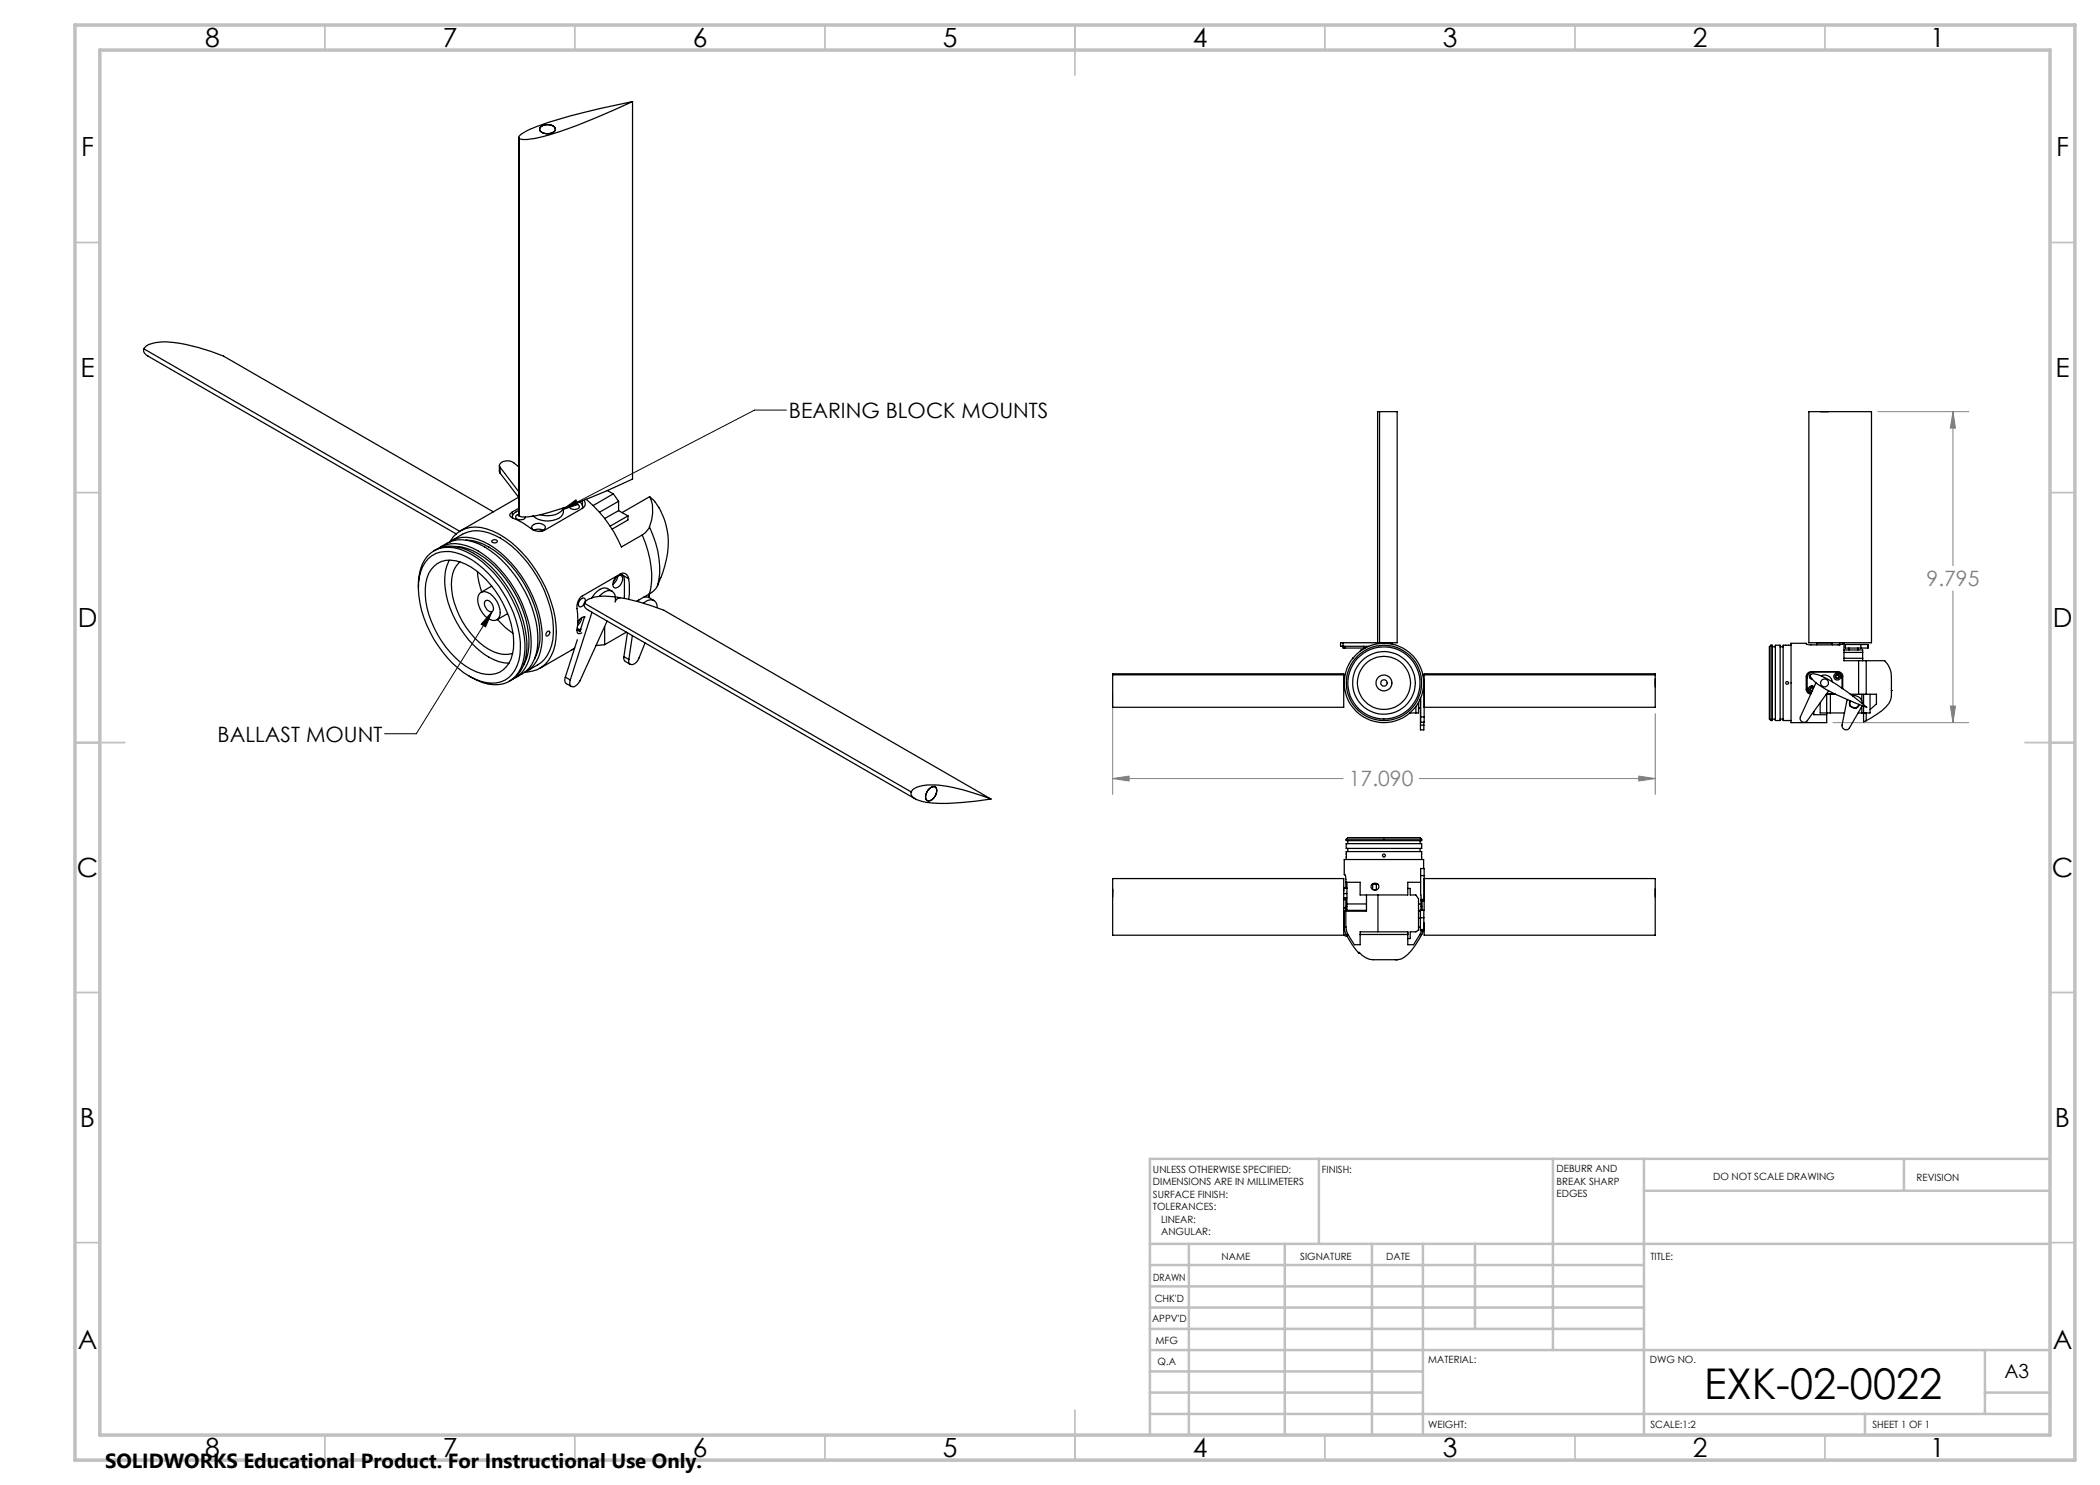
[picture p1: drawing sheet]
<svg xmlns="http://www.w3.org/2000/svg" width="420mm" height="297mm" viewBox="0 0 420 297" stroke-linecap="round" stroke-linejoin="round" font-family="sans-serif">
<path d="M157.3 82h-6.4l-38.4 19.9M112.5 101.9l2.7-1.9 .4 .9zM98.4 122.3l-1.3 3.1-.9-.6zM98.4 122.3l-15.1 24.5h-6.4" fill="none" stroke="#000" stroke-width=".2"/>
<path d="M375.6 82.3h18.2M390.6 82.3l.5 3.3h-1zM390.6 82.3v30.8M390.6 118.2v26.3M222.5 138.6v20.3M222.5 155.7l3.3-.5v1zM222.5 155.7h46.1M283.8 155.7h47.2M327.8 155.2l3.2 .5-3.2 .5zM331 142.7v16.2M366.6 144.5h27.2M390.1 141.2h1l-.5 3.3z" fill="none" stroke="#808080" stroke-width=".2"/>
<g fill="none" stroke="#c0c0c0" stroke-width=".35">
<path d="M65 5v5M115 5v5M165 5v5M215 5v10M265 5v5M315 5v5M365 5v5M15 48.5h5M410 48.5h5M15 98.5h5M410 98.5h5M15 148.5h10"/>
<path d="M405 148.5h10M15 198.5h5M410 198.5h5M15 248.5h5M410 248.5h5M65 287v5M115 287v5M165 287v5M215 282v10M265 287v5M315 287v5M365 287v5"/>
</g>
<g fill="none" stroke="#c0c0c0" stroke-width=".5">
<path d="M263.8 231.8v17M310.6 231.8v38.2M328.8 231.8v55.2M328.8 238.2h81.2M380.8 231.8v6.4M410 231.8h-180v55.2M230 248.8h180M230 257.3h98.8M230 253h98.8M237.8 248.8v38.2M257 248.8v38.2M274.4 248.8v38.2"/>
<path d="M284.6 248.8v38.2M295 248.8v17M230 265.8h98.8M230 261.5h98.8M230 278.5h54.6M230 274.3h54.6M230 270h180M397 278.5h13M397 270v12.8M230 282.8h180M373 282.8v4.2"/>
</g>
<path d="M15 5h400v287h-400zM20 10h390v277h-390z" fill="none" stroke="#c0c0c0" stroke-width=".7"/>
<path d="M98.4 122.3l-1.3 3.1-.9-.6zM112.5 101.9l2.7-1.9 .4 .9z" fill="#000"/>
<path d="M222.5 155.7l3.3-.5v1zM327.8 155.2l3.2 .5-3.2 .5zM390.6 82.3l.5 3.3h-1zM390.1 141.2h1l-.5 3.3z" fill="#808080"/>
<g fill="none" stroke="#000" stroke-width=".25">
<path d="M103.8 27.5v75.7M103.8 27.7v75.5M108 25.5a2.14 2.14 0 0 1 3 0l.1 .4a1.89 1.89 0 0 1-2.8 .5l-.3-.3zM126.5 20.3a113.2 113.2 0 0 0-20.4 5.5 3.9 3.9 0 0 0-2.3 1.6v.3M126.5 20.3l-3.5 1.6a85.8 85.8 0 0 1-16 5.8l-2.5 .2-.7-.2M126.5 20.3v75.5a101.1 101.1 0 0 1-19.5 7.4l-1.6 .2h-.9l-.7-.2M28.8 69.8a1.15 1.15 0 0 0 .8 1.4l61.7 35.6M28.8 69.8l.3-.5a3.1 3.1 0 0 1 1.9-.8 20.3 20.3 0 0 1 8.8 1l4.9 1.7 54 31.2M28.8 69.8l63.1 36.5M99.9 93.1v1.2l.1 .3M100 93.4l3.8 5M100 93.4v1.2"/>
<path d="M100 94.6l3.8 4.9M103.7 99.4l-11.6 6.7M103.8 93.4a2.63 2.63 0 0 0-3.5-.9l-.4 .6 .1 .3M117.2 99.8a25 25 0 0 1 7.1 9.6l4.1-2.4M121.5 98.1l1.2 .7M122.7 98.8l-4.1 2.3M122.7 98.8l1 1.5M129.9 99.3a6.7 6.7 0 0 1 0 6.1M129.9 99.3l1.1 1.1M129.9 99.3l-5.5 3.2M275.9 82.3h-.4v46.2M275.9 82.3h3.5v46.2h-3.5"/>
<path d="M275.9 82.3v46.2M361.8 82.3h12.5v46.2h-12.5zM364.1 82.3h1.6M83.7 117.6a8.5 8.5 0 0 1 2.5-7 6.4 6.4 0 0 1 7-.3 22.1 22.1 0 0 1 10.6 12.6 15 15 0 0 1 .4 10.6 5.5 5.5 0 0 1-6.5 3.3 13.1 13.1 0 0 1-3.8-1.5M85.7 111.7a6.4 6.4 0 0 1 7.6-.3 22.3 22.3 0 0 1 10.8 18.3 6.5 6.5 0 0 1-3.9 6.7 9.5 9.5 0 0 1-8.5-2.7 23.1 23.1 0 0 1-8-15.8 8.4 8.4 0 0 1 2-6.2zM86.8 110.2l.4-.3a6.2 6.2 0 0 1 5.2-.3 20.1 20.1 0 0 1 10.5 10.1 19.7 19.7 0 0 1 2.3 11.3 6.5 6.5 0 0 1-3.4 5.2M86.9 113.2a4.9 4.9 0 0 1 5.1-.8 16.4 16.4 0 0 1 8.6 8.2 15.6 15.6 0 0 1 1.9 10.2 4.8 4.8 0 0 1-6.3 3.9 16.8 16.8 0 0 1-9.3-9.1 14.5 14.5 0 0 1-1.5-10l.4-1zM87.6 109.7a6.1 6.1 0 0 1 5.7-.6 19.1 19.1 0 0 1 9.6 8.7 20.7 20.7 0 0 1 3.2 12.7 6.6 6.6 0 0 1-3.4 5.2M88.1 109.4a7 7 0 0 1 7.7-.6 22.4 22.4 0 0 1 10.6 12.6 15.1 15.1 0 0 1 .4 10.6 6.4 6.4 0 0 1-3.7 3.5M89.9 108.4a6 6 0 0 1 5.6-.5 19 19 0 0 1 9.6 8.6 20.4 20.4 0 0 1 3.2 12.8 6.4 6.4 0 0 1-3.4 5.2M89.9 112a10.7 10.7 0 0 0-.3 8.3 20.1 20.1 0 0 0 8.2 11.1 7.9 7.9 0 0 0 4 1.2M90 108.3a5.9 5.9 0 0 1 7.4-2.5 18.9 18.9 0 0 1 10 8.6 21 21 0 0 1 3.6 14.6 6.1 6.1 0 0 1-5.5 5.4h-.4"/>
<path d="M90.2 108.2a9.3 9.3 0 0 1 5.4-2.1 13.7 13.7 0 0 1 8.9 5.2 23.1 23.1 0 0 1 6.2 15.4 7.4 7.4 0 0 1-3.1 6.3l-2.3 1.3M91 109.3a10.6 10.6 0 0 1 6.8 3 22.6 22.6 0 0 1 8 17 8.5 8.5 0 0 1-1.1 3.8M92 112.4a5.5 5.5 0 0 0-1.7 4.5 16.5 16.5 0 0 0 7.5 13 5.6 5.6 0 0 0 4.7 .8M93.2 108a11.8 11.8 0 0 1 7.9 4 23.1 23.1 0 0 1 6.9 14.8 9.9 9.9 0 0 1-1.1 5M95.5 114.3a13.9 13.9 0 0 0 .8 4.1M96.1 118.5a2.43 2.43 0 0 1 3 1.3 3.7 3.7 0 0 1 .7 3.8 1.44 1.44 0 0 1-2.3 0 4.7 4.7 0 0 1-1.9-4.3zM98.4 117.2l-2.2 1.3M98.4 108.1a.62 .62 0 0 1 1 .3 .58 .58 0 0 1-.6 .2 .58 .58 0 0 1-.4-.5zM102.5 102.4l-.5 .4v.3l.5 .5M102.5 102.4v.8M102.5 103.4v.2M103.8 102.1a1.82 1.82 0 0 0-1.3 1.3v.2"/>
<path d="M103.8 102.9l-.6 .3-.1 .2a1.15 1.15 0 0 0 2 0M103.8 101.7l-1.3 .7M106.6 106l-.3-.6a1.65 1.65 0 0 1 2.8 0 1.1 1.1 0 0 1-1.4 .9M106.8 106a2.24 2.24 0 0 1 1.9 0M112.6 101.6a3.1 3.1 0 0 1-3 1.5l-1.5-.1M112.7 101.6a1.9 1.9 0 0 1-1.6 2.3 4.5 4.5 0 0 1-4.5-.8M114.9 100.7a.76 .76 0 0 1 .9 .9 1.25 1.25 0 0 1-1.9-.3l.1-.2M115.9 100.4l.2 .1a.99 .99 0 0 1 .4 1.2M116.1 119.9l.5-.3h.3a1.15 1.15 0 0 1-1 1.8 .98 .98 0 0 1 .2-1.5zM116.5 101.7l-7.6 4.4a2.92 2.92 0 0 1-3.2-.7l-1.3-.9-1.9-.9M116.5 100.2v.9M116.5 101.3v.3"/>
<path d="M116.8 100a1.01 1.01 0 0 1-.3 1.7M119.9 119.2a2.37 2.37 0 0 1 2.5-1 1.81 1.81 0 0 1 .6 2.2M122.4 118.2a2.02 2.02 0 0 0-3 .1l-1 1.3M123.1 115.6l-.4 .7M123.2 115.5l.7-.4h.3a1.59 1.59 0 0 1-.8 2.4l-.4 .1a.84 .84 0 0 1-.3-1.3zM123.5 115.2a2.19 2.19 0 0 1-.9 1.7M123.7 100.3l-3.8 2.1M123.7 102.1l-2.8 1.6M123.7 102.1l1.9 1.1M123.7 100.3v1.8M124 114.8h.1a1.07 1.07 0 0 1 .8 1.3l-.1 3.6M124 119.6a.88 .88 0 0 0-.9 .6"/>
<path d="M124.1 114.8a1.09 1.09 0 0 1 1.6 .9M124.1 114.8l-7.6 4.4a2.85 2.85 0 0 0-1 3.1l.1 1.6-.2 2M124.1 114.8l.3 .1M124.5 115l1.2 .7M125.6 103.2l-3.6 2M125.6 103.2v.8l-3.2 1.8M125.7 115.7l.2 1.6-.2 2.6M128.4 107a18.3 18.3 0 0 1 1.5 11.8M128.7 119.5h1.1M129.8 118.8v.7M129.8 119.5l1 .6M129.9 105.4l-.8 1.1-.7 .5"/>
<path d="M129.9 105.4a17.5 17.5 0 0 1 1.6 11.8M129.9 118.8l-2.6 1.5M131.1 100.4a14.7 14.7 0 0 1 1.5 14.1l-.4 1M131.5 117.2a3.7 3.7 0 0 1-1.6 1.6M132.2 115.5l-.7 1.7M97.2 120.1a1.5 1.5 0 0 1 1.4 2l-.2 .2a1.5 1.5 0 0 1-1.5-2zM99.5 123.9a12.6 12.6 0 0 0 3.1 2.7M101.5 122.7l-2.1 1.3M109.4 126.4l.2-.2a.43 .43 0 0 1 .4 .4 .43 .43 0 0 1-.3 .5l-.3 .1-.2-.1zM113.1 135.4a.97 .97 0 0 0 .2 1.3l1 .6M113.1 135.4l1 .6M114.9 129.6l-6.9 4.1"/>
<path d="M115.4 125.9l.1 .7 .2 .1 .6-.1M115.4 126h.1M115.5 126l.6 .2M115.5 125.6l.4 .3 .3-.1M115.5 127.9l-2.4 7.5M115.7 126.1l.3 .2M115.9 123.9l-.4 .7M116 126.2v.2M116.3 123.5a2.32 2.32 0 0 1-.8 1.6M116.9 120.6l-.1 .2a1.3 1.3 0 0 0 .9 1.3l65.4 37.7M116.9 120.6l.2-.3a5.3 5.3 0 0 1 4.2-1.1 35.7 35.7 0 0 1 11.5 2.9l65.4 37.7M116.9 120.6l65.3 37.8"/>
<path d="M116.9 123.4l-.8 2.4M117 123.4a1.43 1.43 0 0 0-1.5 1.1M118.4 122.4l-4.3 13.6M120.9 125.3v3.6M120.9 128.9l-1.7 .2M121.4 124.2l-5.4 12a1.96 1.96 0 0 1-1.5 1.2l-.3-.1-.2-.4 .1-.9M124.8 131.3l.1 .8 1.1 .8M124.8 131.3l1 .6M125.3 126.4l-4.4 2.5M125.5 126.6l-.7 4.7M126.5 127.1l-.7 4.8M127.8 120l-.3 .3"/>
<path d="M128.7 120.6a1.62 1.62 0 0 1 2.5-.1l.2 1M129 128.6l-1.2 3a1.68 1.68 0 0 1-1.7 1.3l-.4-.5 .1-.5M222.5 135v-.2h46.2v.2M222.5 135v6.5h46.2v-6.5M222.5 135h46.2M268.6 128.5v1.1h.4M268.6 128.5h-.5v.8h5.7M268.6 128.5h6.9M268.7 137.6h.2M268.9 135.6h-.2v1.4h.2M269 129.6h4M269 129.3v.3"/>
<path d="M270.6 131.7h-.1M272.4 130h-.2l-.2 .2M272.7 129.3l.1 .4M275.5 128.5h.4M276.2 128.7v-.2h2.2v.3M284 139.8h.1M284.1 139.7v.7M284.1 139.6v3.8M284.6 135h.2M284.7 135.9h.1v7.5M284.8 135v-.2h46.2v.2M284.8 135v6.5h46.2v-6.5"/>
<path d="M284.8 135h46.2M331 135.8v1.6M354.2 129h.3v15.1h-.3M354.2 129v15.1M354.2 129l-.3 .4v14.4l.3 .3M354.5 129.4h.6M355.1 129h.9v15.1h-.9zM356 129.4h.6M358.2 129h-1.6v15.1h1.6M362.1 135.1l-.1 .4 .3 .2M362.2 134.9a1.64 1.64 0 0 1 1.5 .1 35.4 35.4 0 0 1 9.6 6.5l-4.1-1.7-4-1.9a7 7 0 0 1-3.1-2.6zM362.2 134.9a.49 .49 0 0 0-.3 .5 .49 .49 0 0 0 .5 .4"/>
<path d="M362.6 137.8a.27 .27 0 0 0-.3-.2 .27 .27 0 0 0-.2 .4 .27 .27 0 0 0 .4 .1M362.7 134.4a1.21 1.21 0 0 0-1.3 1.2l.1 2.2 .3 .6 .4 .3M362.7 137.6a.41 .41 0 0 0-.7 .1 .41 .41 0 0 0 .4 .6M362.8 137.3a.69 .69 0 0 0-1.1 .2 .69 .69 0 0 0 .6 1M363.2 136.6l-3.1 6.8a.8 .8 0 0 0 .3 1 .8 .8 0 0 0 1.1-.3l4.2-5.9M363.3 129v-.5h3.2v.5M364.2 135.1a1.61 1.61 0 0 1 2.3 1.2M365.3 138.8h1.8M365.3 138.8h1.7M365.3 138.8v4.1M366.1 138.8v3.8M367.1 134.4a1.26 1.26 0 0 1 1.3 1.2v2.1"/>
<path d="M367.9 128.5v.5M368.5 137.8v-2.1a1.05 1.05 0 0 0-.9-1.4h-5.4a1.17 1.17 0 0 0-1 1.6v1.7a1 1 0 0 0 1 1.2M368.8 130h3.7v2.1M368.8 131.7h3.7M368.8 130.5h3.7M369.5 139.9l-1.1 5.1a.81 .81 0 0 0 .5 .9 .81 .81 0 0 0 1-.3l2.5-4.5M369.8 129.6v.4M370.1 138.8h1.6M370.5 139.2a1.62 1.62 0 0 1 2 1.5M371.6 129.6v.4M371.7 138.8h1.5M371.7 132.1v6.7"/>
<path d="M371.7 132.1h1.5M371.7 132.1h-2.9v-3.4l-1 .3h-5.9l-.5-.1-.2-.2h-3v15.8h7.1v-1.6M372.2 128.9h-3.1v.7h3.1M372.2 128.9h1.4v.7h-1.4M372.2 128.9v.7M372.4 138.8v1.3M372.7 138.8v2.1M373.2 132.1v6.7M373.2 138.8h2.1v2l-1.3 1.1M373.2 132.1h3.7a4.5 4.5 0 0 1 1.4 3.4M373.6 128.9v.7M374 138.8v3.8h-2.4"/>
<path d="M378.3 138.1v1.1a3.2 3.2 0 0 1-1.1 2.2 18.8 18.8 0 0 1-4 2.7M378.3 135.5v2.6M378.3 138.1h.1M182.2 158.4a3.2 3.2 0 0 1 2.8-1.3 19 19 0 0 1 7.6 .9l5.6 1.8M182.2 158.4v.5a1.68 1.68 0 0 0 1.2 1 20.3 20.3 0 0 0 8.9 .6l5.9-.7M185.7 157.9a.98 .98 0 0 1 1.6-.2 2.16 2.16 0 0 1-1.6 2.5 .87 .87 0 0 1-.5-1.3zM282 142.6h.1M283.2 141.3v1.3M283.7 141.6h.4M283.7 140.5v2.1h-1.7M284.1 145v1h.7v-1M284.1 145h.7"/>
<path d="M284.1 140.4v4.6M284.1 140.4h.1M284.1 143.4v1.1h.7v-1.1M284.1 143.4h.7M284.8 144.5v.5M354.5 143.8h.6M356 143.8h.6M362.8 142.3v.6h2.5M364 140.6v2h4.9M370 140.2l-.1 .4 .1 .6 1.2 .5 .3-.2 .3-.6M370.1 140.2a.9 .9 0 0 0 .4 1.3 .9 .9 0 0 0 1.3-.6M372.4 141.3v1.3"/>
<path d="M372.7 142.8v1.6l.5-.3M372.7 141.2v1.6M373 142.6l-.3 .2M373.2 142.6v1.5M222.5 175.7h46.2v11.3h-46.2zM222.5 177.8v1.6M268.7 179.6h.7M268.7 177.6h.7M268.7 178.7h.7M269.2 176.5h2.8v2.5h9.6v-2.5h2.5M269.2 179.8l-.5 .2M269.2 179.6v1.7"/>
<path d="M269.2 171.9v-1.6h15.1v1.6M269.2 168.7h15.1v1h-15.1zM269.2 167.8v.3h15.1v-.3M269.2 167.8h15.1M269.2 167.8l.4-.3h14.4l.3 .3M269.4 177.7h-.7v.5M269.4 176.5v4.3M269.6 168.1v.6M269.6 169.7v.6M273.3 179v3.2h-4.1M274.4 176.9a.81 .81 0 0 1 .9-.1 .81 .81 0 0 1 .4 .8 .79 .79 0 0 1-1 .4 .79 .79 0 0 1-.4-1zM274.4 176.8h.1v1.1"/>
<path d="M274.5 176.9h.8M275.6 176.8h-.3v1.1M275.6 179v7.4M281.6 177.7h.4v1.3h1.2l.5 .8v6.2l-.5 .4h-1.2v1.3h-.4v-1.3M284 168.1v.6M284 169.7v.6M284.1 175.1v-1.4h.7v1.4M284.1 175.1v3.9M284.1 175.1h.7M284.2 179v1.8M284.7 173.7v-1.8h-15.8v3l.1 .1 .2 .7v1.9M284.8 175.1v4.8h-.6"/>
<path d="M331 177.8v1.6M268.7 186.9l.4 .3 .4 .1M268.9 185.4l.1 1 .2 .5M268.9 185.4h.3M268.9 185.9l-.2 .2M269.2 181.3l-.2 .9M269.2 182.2h-.3v3.2M269.2 185.4l.4 1.5M269.2 181.5l-.5 .1M269.2 182.2v3.2M269.2 181.3h.2M269.2 186.9a17.4 17.4 0 0 0 2.6 3.8v-.2a4 4 0 0 0 2.8 1.4"/>
<path d="M269.2 186.9h.4M269.4 180.8v1.3h3.9M269.4 180.8h3.9M269.6 186.9l1.3 2h1.1v-2M274.6 191.9h4.6M279.2 191.9h.1M281.6 186.4h-9.6v.5M281.6 186.4v.5h-9.6M283.7 182.1h1.1v1.4M283.7 185.4h.4M283.7 183.7h.4M283.7 180.8h.5"/>
<path d="M283.7 182.2h.4M284 186.9l-1.3 2h-1.1v-1.2M284 186.9h.3M284.1 182.1v1.4M284.1 185.9v.2h.7v-.2M284.1 183.5v2.4M284.1 183.5h.7M284.1 185.9h.7M284.2 180.8v1.3M284.2 180.2h.6M284.2 181.3h.2M284.3 186.1l-.3 .8"/>
<path d="M284.3 186.9a10.1 10.1 0 0 1-4.2 4.9l-.8 .1M284.4 181.3l.1 .8M284.4 180.2v1.1M284.7 186.1l-.4 .8M284.8 183.5v2.4M284.8 182.1v-6.4h46.2v11.3h-46.2v-2.4"/>
<circle cx="276.8" cy="136.6" r=".64"/>
<circle cx="276.8" cy="136.6" r="1.59"/>
<circle cx="276.8" cy="136.6" r="7.5"/>
<circle cx="276.8" cy="136.6" r="7.2"/>
<circle cx="276.8" cy="136.6" r="7.9"/>
<circle cx="276.8" cy="136.6" r="5.3"/>
<circle cx="276.8" cy="136.6" r="6.3"/>
<circle cx="357.4" cy="136.6" r=".28"/>
<circle cx="364.9" cy="136.6" r=".8"/>
<circle cx="367.4" cy="135.3" r=".29"/>
<circle cx="367.4" cy="135.3" r=".41"/>
<circle cx="367.5" cy="135.3" r=".7"/>
<circle cx="276.8" cy="171.1" r=".28"/>
</g>
<text font-size="8.5" x="340.8" y="279.7">EXK-02-0022</text>
<g font-size="5.3">
<text x="41" y="9.5">8</text>
<text x="88.5" y="9.5">7</text>
<text x="138.5" y="9.5">6</text>
<text x="188.5" y="9.5">5</text>
<text x="238.5" y="9.5">4</text>
<text x="288.5" y="9.5">3</text>
<text x="338.5" y="9.5">2</text>
<text x="386" y="9.5">1</text>
<text x="16.2" y="31.2">F</text>
<text x="411.2" y="31.2">F</text>
<text x="16.1" y="75.5">E</text>
<text x="411.1" y="75.5">E</text>
<text x="15.5" y="125.5">D</text>
<text x="410.5" y="125.5">D</text>
<text x="15.4" y="175.5">C</text>
<text x="410.4" y="175.5">C</text>
<text x="16" y="225.5">B</text>
<text x="411" y="225.5">B</text>
<text x="15.5" y="269.8">A</text>
<text x="410.5" y="269.8">A</text>
<text x="41" y="291.5">8</text>
<text x="88.5" y="291.5">7</text>
<text x="138.5" y="291.5">6</text>
<text x="188.5" y="291.5">5</text>
<text x="238.5" y="291.5">4</text>
<text x="288.5" y="291.5">3</text>
<text x="338.5" y="291.5">2</text>
<text x="386" y="291.5">1</text>
</g>
<g font-size="4.2">
<text x="157.8" y="83.6">BEARING BLOCK MOUNTS</text>
<text x="43.5" y="148.4">BALLAST MOUNT</text>
</g>
<g font-size="4.2" fill="#808080">
<text x="385.3" y="117.2">9.795</text>
<text x="269.8" y="157.3">17.090</text>
</g>
<text font-size="4.1" x="21" y="293.7">SOLIDWORKS Educational Product. For Instructional Use Only.</text>
<text font-size="3.9" x="400.9" y="275.5">A3</text>
<g font-size="2">
<text x="230.6" y="234.6">UNLESS OTHERWISE SPECIFIED:</text>
<text x="230.6" y="237.1">DIMENSIONS ARE IN MILLIMETERS</text>
<text x="230.6" y="239.6">SURFACE FINISH:</text>
<text x="264.4" y="234.6">FINISH:</text>
<text x="311.3" y="234.5">DEBURR AND</text>
<text x="311.3" y="237">BREAK SHARP</text>
<text x="311.3" y="239.5">EDGES</text>
<text x="342.6" y="236">DO NOT SCALE DRAWING</text>
<text x="383.3" y="236.2">REVISION</text>
<text x="230.6" y="242.1">TOLERANCES:</text>
<text x="232.2" y="244.6">LINEAR:</text>
<text x="232.2" y="247.1">ANGULAR:</text>
<text x="244.3" y="252">NAME</text>
<text x="260" y="251.9">SIGNATURE</text>
<text x="277.2" y="251.9">DATE</text>
<text x="330.1" y="251.9">TITLE:</text>
<text x="230.6" y="256.1">DRAWN</text>
<text x="230.9" y="260.3">CHK'D</text>
<text x="230.4" y="264.4">APPV'D</text>
<text x="231.1" y="268.8">MFG</text>
<text x="231.5" y="273">Q.A</text>
<text x="285.6" y="272.5">MATERIAL:</text>
<text x="330" y="272.5">DWG NO.</text>
<text x="285.6" y="285.5">WEIGHT:</text>
<text x="330.1" y="285.6">SCALE:1:2</text>
<text x="374.5" y="285.6">SHEET 1 OF 1</text>
</g>
</svg>
